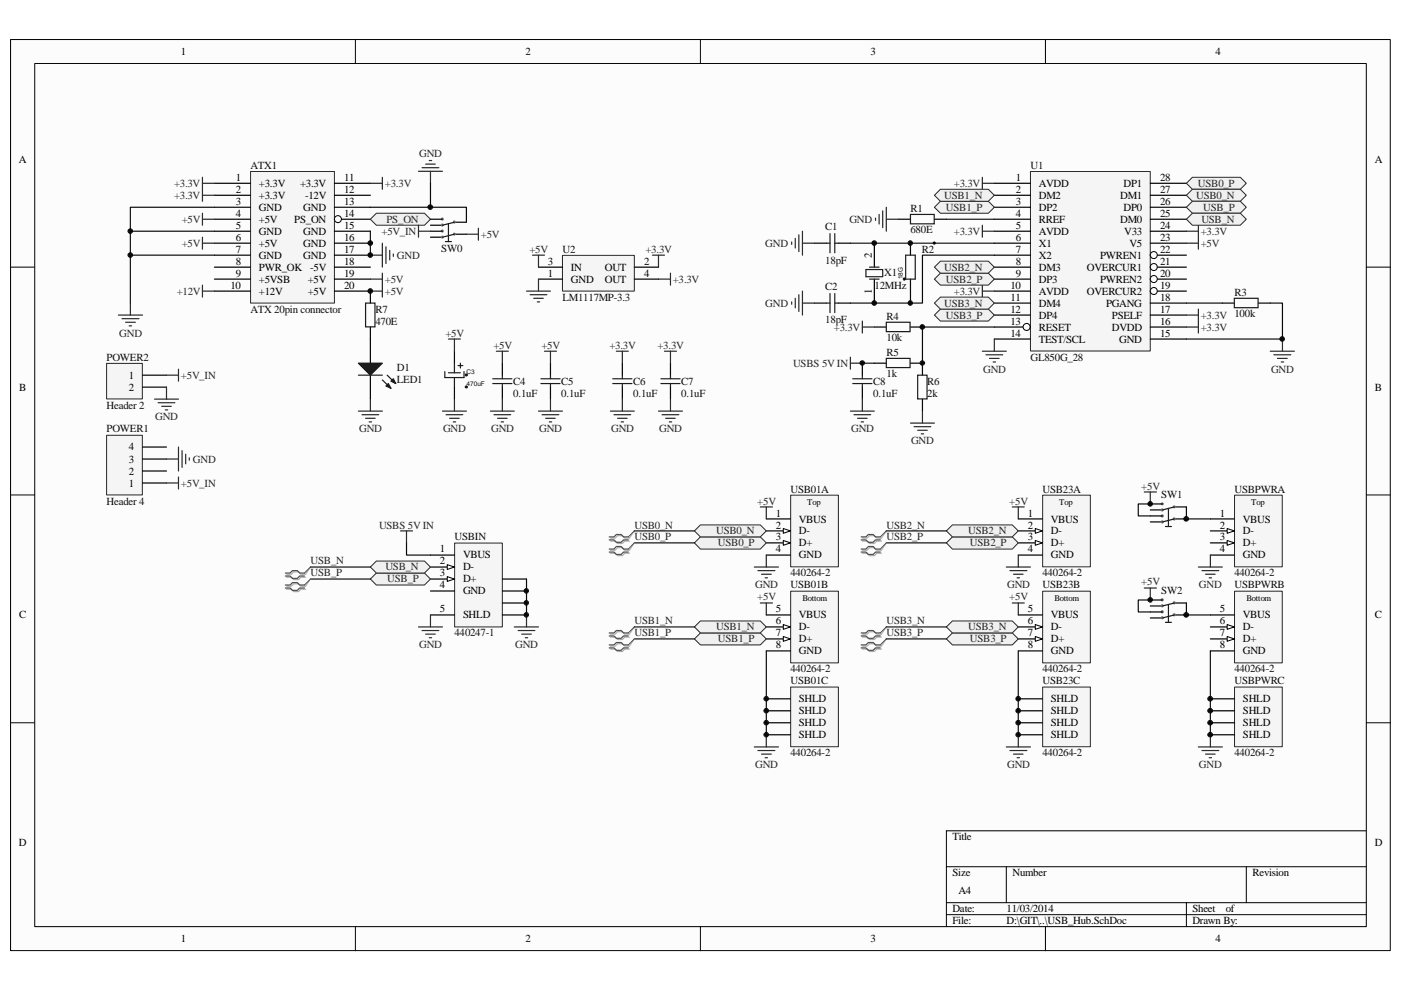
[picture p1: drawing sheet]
<svg xmlns="http://www.w3.org/2000/svg" width="297mm" height="210mm" viewBox="0 0 297 210" stroke-linecap="round" stroke-linejoin="round" font-family="sans-serif">
<path d="M2.3 8.4h292.5v193.1h-292.5z" fill="#fcfcfc"/>
<path d="M2.2 8.4h292.6v193.1h-292.6z" fill="none" stroke="#000" stroke-width=".21"/>
<path d="M7.4 13.5h282.3v183h-282.3z" fill="#fcfcfc"/>
<g fill="none" stroke="#000" stroke-width=".21">
<path d="M7.4 13.5h282.3v183h-282.3zM75.3 8.3v5.1M148.5 8.3v5.1M221.7 8.3v5.1M2.2 56.6h5.1M289.7 56.6h5.1M2.2 104.9h5.1M289.7 104.9h5.1M2.2 153.2h5.1M289.7 153.2h5.1M289.7 176.1h-89v20.4M75.3 196.5v5.1"/>
<path d="M148.5 196.5v5.1M200.7 183.8h89M200.7 191.4h89M200.7 193.9h89M213.4 183.8v7.6M221.7 196.5v5.1M251.5 191.4v5.1M264.2 183.8v7.6"/>
</g>
<path d="M218.5 36.4h25.4v38h-25.4z" fill="#f5f5f5"/>
<path d="M218.5 36.4h25.4v38h-25.4z" fill="none" stroke="#262626" stroke-width=".21"/>
<g fill="none" stroke="#000" stroke-width=".25">
<path d="M210.8 38.9h7.7M210.8 41.4h7.7M210.8 43.9h7.7M210.8 46.5h7.7M210.8 49h7.7M210.8 51.6h7.7M210.8 54.1h7.7M210.8 56.6h7.7M210.8 59.2h7.7M210.8 61.7h7.7M210.8 64.3h7.7M210.8 66.8h7.7"/>
<path d="M210.8 69.3h7.7"/>
</g>
<circle cx="217.7" cy="69.3" r=".74" fill="#fcfcfc"/>
<circle cx="217.7" cy="69.3" r=".74" fill="none" stroke="#000" stroke-width=".21"/>
<path d="M210.8 71.9h7.7M243.9 71.9h7.6M243.9 69.3h7.6M243.9 66.8h7.6M243.9 64.3h7.6M243.9 61.7h7.6" fill="none" stroke="#000" stroke-width=".25"/>
<circle cx="244.6" cy="61.7" r=".74" fill="#fcfcfc"/>
<circle cx="244.6" cy="61.7" r=".74" fill="none" stroke="#000" stroke-width=".21"/>
<path d="M243.9 59.2h7.6" fill="none" stroke="#000" stroke-width=".25"/>
<circle cx="244.6" cy="59.2" r=".74" fill="#fcfcfc"/>
<circle cx="244.6" cy="59.2" r=".74" fill="none" stroke="#000" stroke-width=".21"/>
<path d="M243.9 56.6h7.6" fill="none" stroke="#000" stroke-width=".25"/>
<circle cx="244.6" cy="56.6" r=".74" fill="#fcfcfc"/>
<circle cx="244.6" cy="56.6" r=".74" fill="none" stroke="#000" stroke-width=".21"/>
<path d="M243.9 54.1h7.6" fill="none" stroke="#000" stroke-width=".25"/>
<circle cx="244.6" cy="54.1" r=".74" fill="#fcfcfc"/>
<circle cx="244.6" cy="54.1" r=".74" fill="none" stroke="#000" stroke-width=".21"/>
<path d="M243.9 38.9h7.6M190.5 46.5h2.5M198.1 46.5h2.6M243.9 51.6h7.6M243.9 49h7.6M243.9 46.5h7.6M243.9 43.9h7.6M243.9 41.4h7.6M185.4 69.3h2.5M193 69.3h2.6M259.2 64.3h2.5M266.8 64.3h2.5" fill="none" stroke="#000" stroke-width=".25"/>
<g fill="none" stroke="#262626" stroke-width=".25">
<path d="M208.3 37.6v2.5M208.3 38.9h2.5M185.6 46.2v.5M186.4 45.5v2M187.2 44.7v3.6M187.9 43.9v5.1M187.9 46.5h2.6M208.3 47.8v2.5M208.3 49h2.5M251.5 51.6h2.6M254.1 50.3v2.5M182.8 69.3h2.6"/>
<path d="M182.8 68.1v2.5M208.3 74.5h5.1M208.3 60.5v2.5M208.3 61.7h2.5M209 75.2h3.6M209.8 76h2M210.6 76.8h.5M210.8 71.9v2.6M251.5 69.3h2.6M251.5 66.8h2.6M254.1 65.5v5.1M269.3 74.5h5.1"/>
<path d="M270.1 75.2h3.6M270.8 76h2.1M271.6 76.8h.6M271.9 71.9v2.6"/>
</g>
<path d="M193 45.5h5.1v2h-5.1zM187.9 68.3h5.1v2h-5.1zM261.7 63.2h5v2h-5z" fill="none" stroke="#1c1c1c" stroke-width=".25"/>
<path d="M200.7 46.5h10.1M251.5 64.3h7.7M269.3 64.3h2.6v7.6h-20.4" fill="none" stroke="#0e0e0e" stroke-width=".25"/>
<path d="M96.4 115.2h10.1v17.7h-10.1z" fill="#f5f5f5"/>
<path d="M96.4 115.1h10.1v17.8h-10.1z" fill="none" stroke="#262626" stroke-width=".21"/>
<path d="M91.3 117.7h5M91.3 120.2h5" fill="none" stroke="#000" stroke-width=".25"/>
<path d="M94.8 119.7l1.5 .5-1.5 .5z" fill="#fcfcfc"/>
<path d="M94.8 119.7l1.5 .5-1.5 .5z" fill="none" stroke="#000" stroke-width=".21"/>
<path d="M91.3 122.8h5" fill="none" stroke="#000" stroke-width=".25"/>
<path d="M94.8 122.3l1.5 .5-1.5 .5z" fill="#fcfcfc"/>
<path d="M94.8 122.3l1.5 .5-1.5 .5z" fill="none" stroke="#000" stroke-width=".21"/>
<path d="M91.3 125.3h5M91.3 130.4h5M106.5 125.3h5.1M106.5 130.4h5.1M106.5 127.8h5.1M106.5 122.8h5.1" fill="none" stroke="#000" stroke-width=".25"/>
<path d="M78.5 122.8l1.3-1.3h10.2l1.3 1.3-1.3 1.2h-10.2z" fill-rule="evenodd" fill="#f0f0f0"/>
<path d="M78.5 122.8l1.3-1.3h10.2l1.3 1.3-1.3 1.2h-10.2z" fill="none" stroke="#262626" stroke-width=".21"/>
<path d="M78.5 120.2l1.3-1.2h10.2l1.3 1.2-1.3 1.3h-10.2z" fill-rule="evenodd" fill="#f0f0f0"/>
<path d="M78.5 120.2l1.3-1.2h10.2l1.3 1.2-1.3 1.3h-10.2z" fill="none" stroke="#262626" stroke-width=".21"/>
<path d="M84.9 112.6h2.6M86.2 112.6v2.5" fill="none" stroke="#262626" stroke-width=".25"/>
<path d="M221.1 105h10.1v15.2h-10.1z" fill="#f5f5f5"/>
<path d="M221.1 105h10.1v15.2h-10.1z" fill="none" stroke="#262626" stroke-width=".21"/>
<path d="M215.9 110h5.1M215.9 112.6h5.1" fill="none" stroke="#000" stroke-width=".25"/>
<path d="M219.5 112.1l1.5 .5-1.5 .5z" fill="#fcfcfc"/>
<path d="M219.5 112.1l1.5 .5-1.5 .5z" fill="none" stroke="#000" stroke-width=".21"/>
<path d="M215.9 115.1h5.1" fill="none" stroke="#000" stroke-width=".25"/>
<path d="M219.5 114.6l1.5 .5-1.5 .5z" fill="#fcfcfc"/>
<path d="M219.5 114.6l1.5 .5-1.5 .5z" fill="none" stroke="#000" stroke-width=".21"/>
<path d="M215.9 117.7h5.1" fill="none" stroke="#000" stroke-width=".25"/>
<path d="M221.1 125.4h10.1v15.1h-10.1z" fill="#f5f5f5"/>
<path d="M221.1 125.3h10.1v15.2h-10.1z" fill="none" stroke="#262626" stroke-width=".21"/>
<path d="M215.9 130.4h5.1M215.9 132.9h5.1" fill="none" stroke="#000" stroke-width=".25"/>
<path d="M219.5 132.4l1.5 .5-1.5 .5z" fill="#fcfcfc"/>
<path d="M219.5 132.4l1.5 .5-1.5 .5z" fill="none" stroke="#000" stroke-width=".21"/>
<path d="M215.9 135.5h5.1" fill="none" stroke="#000" stroke-width=".25"/>
<path d="M219.5 135l1.5 .5-1.5 .5z" fill="#fcfcfc"/>
<path d="M219.5 135l1.5 .5-1.5 .5z" fill="none" stroke="#000" stroke-width=".21"/>
<path d="M215.9 138h5.1" fill="none" stroke="#000" stroke-width=".25"/>
<path d="M221.1 145.7h10.1v12.6h-10.1z" fill="#f5f5f5"/>
<path d="M221.1 145.7h10.1v12.6h-10.1z" fill="none" stroke="#262626" stroke-width=".21"/>
<path d="M215.9 148.2h5.1M215.9 150.7h5.1M215.9 153.2h5.1M215.9 155.8h5.1" fill="none" stroke="#000" stroke-width=".25"/>
<g fill="none" stroke="#262626" stroke-width=".25">
<path d="M214.6 107.5h2.6M215.9 107.5v2.5M215.9 117.7v2.5M88.7 132.9h5.1M89.5 133.7h3.5M90.3 134.5h2M91 135.2h.5M91.3 130.4v2.5M109 132.9h5.2M109.9 133.7h3.5M110.6 134.5h2M111.4 135.2h.5"/>
<path d="M111.6 130.4v2.5M213.4 120.2h5.1M214.1 121h3.6M214.6 127.8h2.6M214.9 121.8h2M215.6 122.5h.6M215.9 127.8v2.6M213.4 158.4h5.1M214.1 159.1h3.6M214.9 159.9h2M215.9 155.8v2.6M215.6 160.7h.6"/>
</g>
<path d="M111.6 122.8v7.6M215.9 138v17.8" fill="none" stroke="#0e0e0e" stroke-width=".25"/>
<path d="M200.7 115.1l1.2-1.3h12.7l1.3 1.3-1.3 1.3h-12.7z" fill-rule="evenodd" fill="#f0f0f0"/>
<path d="M200.7 115.1l1.2-1.3h12.7l1.3 1.3-1.3 1.3h-12.7z" fill="none" stroke="#262626" stroke-width=".21"/>
<path d="M200.7 112.6l1.2-1.3h12.7l1.3 1.3-1.3 1.2h-12.7z" fill-rule="evenodd" fill="#f0f0f0"/>
<path d="M200.7 112.6l1.2-1.3h12.7l1.3 1.3-1.3 1.2h-12.7z" fill="none" stroke="#262626" stroke-width=".21"/>
<path d="M200.7 135.5l1.2-1.3h12.7l1.3 1.3-1.3 1.2h-12.7z" fill-rule="evenodd" fill="#f0f0f0"/>
<path d="M200.7 135.5l1.2-1.3h12.7l1.3 1.3-1.3 1.2h-12.7z" fill="none" stroke="#262626" stroke-width=".21"/>
<path d="M200.7 132.9l1.2-1.2h12.7l1.3 1.2-1.3 1.3h-12.7z" fill-rule="evenodd" fill="#f0f0f0"/>
<path d="M200.7 132.9l1.2-1.2h12.7l1.3 1.2-1.3 1.3h-12.7z" fill="none" stroke="#262626" stroke-width=".21"/>
<path d="M167.8 51.3v.5M168.6 50.5v2.1M169.4 49.8v3.5M170.1 49v5.1M170.1 51.6h2.6M251.5 49h2.6M254.1 47.8v2.5M167.8 64v.5M168.6 63.2v2.1M169.4 62.5v3.5M170.1 61.7v5.1M170.1 64.3h2.6" fill="none" stroke="#262626" stroke-width=".25"/>
<path d="M172.7 51.6h2.5M177.8 51.6h2.5M185.4 51.6v5M185.4 59.2v5.1M193 51.6v2.5M193 59.2v2.5M172.7 64.3h2.5M177.8 64.3h2.5" fill="none" stroke="#000" stroke-width=".25"/>
<path d="M175.2 51.6h.8M176 49.5v4.1M177 49.5v4.1M177 51.6h.8M183.6 57.1h3.6v1.6h-3.6zM184.4 56.6h2M184.4 59.2h2M192 54.1h2.1v5.1h-2.1zM175.2 64.3h.8M176 62.2v4.1M177 62.2v4.1M177 64.3h.8" fill="none" stroke="#1c1c1c" stroke-width=".25"/>
<path d="M180.3 51.6h30.5M210.8 54.1h-15.2v10.2h-15.3" fill="none" stroke="#0e0e0e" stroke-width=".25"/>
<path d="M191.6 59h.3v.3h-.3z" fill-rule="evenodd" fill="#0e0e0e"/>
<path d="M191.6 59h.3v.3h-.3z" fill="none" stroke="#0e0e0e" stroke-width=".21"/>
<path d="M197.9 51.4h.3v.3h-.3z" fill-rule="evenodd" fill="#0e0e0e"/>
<path d="M197.9 51.4h.3v.3h-.3z" fill="none" stroke="#0e0e0e" stroke-width=".21"/>
<path d="M193 61.7v2.6M86.2 115.1v2.6h5.1" fill="none" stroke="#0e0e0e" stroke-width=".25"/>
<path d="M167.7 105h10.1v15.2h-10.1z" fill="#f5f5f5"/>
<path d="M167.6 105h10.2v15.2h-10.2z" fill="none" stroke="#262626" stroke-width=".21"/>
<path d="M162.5 110h5.1M162.5 112.6h5.1" fill="none" stroke="#000" stroke-width=".25"/>
<path d="M166.1 112.1l1.5 .5-1.5 .5z" fill="#fcfcfc"/>
<path d="M166.1 112.1l1.5 .5-1.5 .5z" fill="none" stroke="#000" stroke-width=".21"/>
<path d="M162.5 115.1h5.1" fill="none" stroke="#000" stroke-width=".25"/>
<path d="M166.1 114.6l1.5 .5-1.5 .5z" fill="#fcfcfc"/>
<path d="M166.1 114.6l1.5 .5-1.5 .5z" fill="none" stroke="#000" stroke-width=".21"/>
<path d="M162.5 117.7h5.1" fill="none" stroke="#000" stroke-width=".25"/>
<path d="M167.7 125.4h10.1v15.1h-10.1z" fill="#f5f5f5"/>
<path d="M167.6 125.3h10.2v15.2h-10.2z" fill="none" stroke="#262626" stroke-width=".21"/>
<path d="M162.5 130.4h5.1M162.5 132.9h5.1" fill="none" stroke="#000" stroke-width=".25"/>
<path d="M166.1 132.4l1.5 .5-1.5 .5z" fill="#fcfcfc"/>
<path d="M166.1 132.4l1.5 .5-1.5 .5z" fill="none" stroke="#000" stroke-width=".21"/>
<path d="M162.5 135.5h5.1" fill="none" stroke="#000" stroke-width=".25"/>
<path d="M166.1 135l1.5 .5-1.5 .5z" fill="#fcfcfc"/>
<path d="M166.1 135l1.5 .5-1.5 .5z" fill="none" stroke="#000" stroke-width=".21"/>
<path d="M162.5 138h5.1" fill="none" stroke="#000" stroke-width=".25"/>
<path d="M167.7 145.7h10.1v12.6h-10.1z" fill="#f5f5f5"/>
<path d="M167.6 145.7h10.2v12.6h-10.2z" fill="none" stroke="#262626" stroke-width=".21"/>
<path d="M162.5 148.2h5.1M162.5 150.7h5.1M162.5 153.2h5.1M162.5 155.8h5.1" fill="none" stroke="#000" stroke-width=".25"/>
<g fill="none" stroke="#262626" stroke-width=".25">
<path d="M161.2 107.5h2.6M162.5 107.5v2.5M162.5 117.7v2.5M159.9 120.2h5.2M160.7 121h3.6M161.2 127.8h2.6M161.5 121.8h2M162.2 122.5h.5M162.5 127.8v2.6M159.9 158.4h5.2M160.7 159.1h3.6M161.5 159.9h2"/>
<path d="M162.5 155.8v2.6M162.2 160.7h.5"/>
</g>
<path d="M162.5 138v17.8" fill="none" stroke="#0e0e0e" stroke-width=".25"/>
<path d="M147.2 115.1l1.3-1.3h12.7l1.3 1.3-1.3 1.3h-12.7z" fill-rule="evenodd" fill="#f0f0f0"/>
<path d="M147.2 115.1l1.3-1.3h12.7l1.3 1.3-1.3 1.3h-12.7z" fill="none" stroke="#262626" stroke-width=".21"/>
<path d="M147.2 112.6l1.3-1.3h12.7l1.3 1.3-1.3 1.2h-12.7z" fill-rule="evenodd" fill="#f0f0f0"/>
<path d="M147.2 112.6l1.3-1.3h12.7l1.3 1.3-1.3 1.2h-12.7z" fill="none" stroke="#262626" stroke-width=".21"/>
<path d="M147.2 135.5l1.3-1.3h12.7l1.3 1.3-1.3 1.2h-12.7z" fill-rule="evenodd" fill="#f0f0f0"/>
<path d="M147.2 135.5l1.3-1.3h12.7l1.3 1.3-1.3 1.2h-12.7z" fill="none" stroke="#262626" stroke-width=".21"/>
<path d="M147.2 132.9l1.3-1.2h12.7l1.3 1.2-1.3 1.3h-12.7z" fill-rule="evenodd" fill="#f0f0f0"/>
<path d="M147.2 132.9l1.3-1.2h12.7l1.3 1.2-1.3 1.3h-12.7z" fill="none" stroke="#262626" stroke-width=".21"/>
<path d="M251.5 38.9l1.3-1.3h10.2l1.2 1.3-1.2 1.2h-10.2z" fill-rule="evenodd" fill="#f0f0f0"/>
<path d="M251.5 38.9l1.3-1.3h10.2l1.2 1.3-1.2 1.2h-10.2z" fill="none" stroke="#262626" stroke-width=".21"/>
<path d="M251.5 41.4l1.3-1.3h10.2l1.2 1.3-1.2 1.3h-10.2z" fill-rule="evenodd" fill="#f0f0f0"/>
<path d="M251.5 41.4l1.3-1.3h10.2l1.2 1.3-1.2 1.3h-10.2z" fill="none" stroke="#262626" stroke-width=".21"/>
<path d="M198.1 43.9l1.3-1.2h10.1l1.3 1.2-1.3 1.3h-10.1z" fill-rule="evenodd" fill="#f0f0f0"/>
<path d="M198.1 43.9l1.3-1.2h10.1l1.3 1.2-1.3 1.3h-10.1z" fill="none" stroke="#262626" stroke-width=".21"/>
<path d="M198.1 41.4l1.3-1.3h10.1l1.3 1.3-1.3 1.3h-10.1z" fill-rule="evenodd" fill="#f0f0f0"/>
<path d="M198.1 41.4l1.3-1.3h10.1l1.3 1.3-1.3 1.3h-10.1z" fill="none" stroke="#262626" stroke-width=".21"/>
<path d="M198.1 59.2l1.3-1.3h10.1l1.3 1.3-1.3 1.3h-10.1z" fill-rule="evenodd" fill="#f0f0f0"/>
<path d="M198.1 59.2l1.3-1.3h10.1l1.3 1.3-1.3 1.3h-10.1z" fill="none" stroke="#262626" stroke-width=".21"/>
<path d="M198.1 56.6l1.3-1.2h10.1l1.3 1.2-1.3 1.3h-10.1z" fill-rule="evenodd" fill="#f0f0f0"/>
<path d="M198.1 56.6l1.3-1.2h10.1l1.3 1.2-1.3 1.3h-10.1z" fill="none" stroke="#262626" stroke-width=".21"/>
<path d="M198.1 66.8l1.3-1.3h10.1l1.3 1.3-1.3 1.3h-10.1z" fill-rule="evenodd" fill="#f0f0f0"/>
<path d="M198.1 66.8l1.3-1.3h10.1l1.3 1.3-1.3 1.3h-10.1z" fill="none" stroke="#262626" stroke-width=".21"/>
<path d="M198.1 64.3l1.3-1.3h10.1l1.3 1.3-1.3 1.2h-10.1z" fill-rule="evenodd" fill="#f0f0f0"/>
<path d="M198.1 64.3l1.3-1.3h10.1l1.3 1.3-1.3 1.2h-10.1z" fill="none" stroke="#262626" stroke-width=".21"/>
<path d="M251.5 43.9l1.3-1.2h10.2l1.2 1.2-1.2 1.3h-10.2z" fill-rule="evenodd" fill="#f0f0f0"/>
<path d="M251.5 43.9l1.3-1.2h10.2l1.2 1.2-1.2 1.3h-10.2z" fill="none" stroke="#262626" stroke-width=".21"/>
<path d="M251.5 46.5l1.3-1.3h10.2l1.2 1.3-1.2 1.3h-10.2z" fill-rule="evenodd" fill="#f0f0f0"/>
<path d="M251.5 46.5l1.3-1.3h10.2l1.2 1.3-1.2 1.3h-10.2z" fill="none" stroke="#262626" stroke-width=".21"/>
<path d="M261.8 105h10.1v15.2h-10.1z" fill="#f5f5f5"/>
<path d="M261.7 105h10.2v15.2h-10.2z" fill="none" stroke="#262626" stroke-width=".21"/>
<path d="M256.6 110h5.1M256.6 112.6h5.1" fill="none" stroke="#000" stroke-width=".25"/>
<path d="M260.2 112.1l1.5 .5-1.5 .5z" fill="#fcfcfc"/>
<path d="M260.2 112.1l1.5 .5-1.5 .5z" fill="none" stroke="#000" stroke-width=".21"/>
<path d="M256.6 115.1h5.1" fill="none" stroke="#000" stroke-width=".25"/>
<path d="M260.2 114.6l1.5 .5-1.5 .5z" fill="#fcfcfc"/>
<path d="M260.2 114.6l1.5 .5-1.5 .5z" fill="none" stroke="#000" stroke-width=".21"/>
<path d="M256.6 117.7h5.1" fill="none" stroke="#000" stroke-width=".25"/>
<path d="M261.8 125.4h10.1v15.1h-10.1z" fill="#f5f5f5"/>
<path d="M261.7 125.3h10.2v15.2h-10.2z" fill="none" stroke="#262626" stroke-width=".21"/>
<path d="M256.6 130.4h5.1M256.6 132.9h5.1" fill="none" stroke="#000" stroke-width=".25"/>
<path d="M260.2 132.4l1.5 .5-1.5 .5z" fill="#fcfcfc"/>
<path d="M260.2 132.4l1.5 .5-1.5 .5z" fill="none" stroke="#000" stroke-width=".21"/>
<path d="M256.6 135.5h5.1" fill="none" stroke="#000" stroke-width=".25"/>
<path d="M260.2 135l1.5 .5-1.5 .5z" fill="#fcfcfc"/>
<path d="M260.2 135l1.5 .5-1.5 .5z" fill="none" stroke="#000" stroke-width=".21"/>
<path d="M256.6 138h5.1" fill="none" stroke="#000" stroke-width=".25"/>
<path d="M261.8 145.7h10.1v12.6h-10.1z" fill="#f5f5f5"/>
<path d="M261.7 145.7h10.2v12.6h-10.2z" fill="none" stroke="#262626" stroke-width=".21"/>
<path d="M243.9 110.7h2.6M249 110h2.5M256.6 148.2h5.1M256.6 150.7h5.1M256.6 153.2h5.1M256.6 155.8h5.1" fill="none" stroke="#000" stroke-width=".25"/>
<g fill="none" stroke="#262626" stroke-width=".25">
<path d="M242.6 104.3h2.6M243.9 104.3v2.5M256.6 117.7v2.5M242.6 124.7h2.6M243.9 124.7v2.5M254.1 120.2h5.1M254.8 121h3.6M255.6 121.8h2M256.4 122.5h.5M254.1 158.4h5.1M254.8 159.1h3.6M255.6 159.9h2"/>
<path d="M256.6 155.8v2.6M256.4 160.7h.5"/>
</g>
<path d="M256.6 138v17.8" fill="none" stroke="#0e0e0e" stroke-width=".25"/>
<path d="M246.3 110.5h.3v.3h-.3z" fill-rule="evenodd" fill="#fcfcfc"/>
<path d="M246.3 110.5h.3v.3h-.3z" fill="none" stroke="#717171" stroke-width=".25"/>
<path d="M248.8 109.9h.3v.3h-.3z" fill-rule="evenodd" fill="#fcfcfc"/>
<path d="M248.8 109.9h.3v.3h-.3z" fill="none" stroke="#717171" stroke-width=".25"/>
<path d="M249 110l-2.5 .7" fill="none" stroke="#151515" stroke-width=".25"/>
<path d="M246.3 109.2h.3v.3h-.3z" fill-rule="evenodd" fill="#fcfcfc"/>
<path d="M246.3 109.2h.3v.3h-.3z" fill="none" stroke="#717171" stroke-width=".25"/>
<path d="M243.9 109.4h2.6M243.9 108.1h2.6M249 107.5h2.5" fill="none" stroke="#000" stroke-width=".25"/>
<path d="M246.3 108h.3v.3h-.3z" fill-rule="evenodd" fill="#fcfcfc"/>
<path d="M246.3 108h.3v.3h-.3z" fill="none" stroke="#717171" stroke-width=".25"/>
<path d="M248.8 107.3h.3v.3h-.3z" fill-rule="evenodd" fill="#fcfcfc"/>
<path d="M248.8 107.3h.3v.3h-.3z" fill="none" stroke="#717171" stroke-width=".25"/>
<path d="M249 107.5l-2.5 .6" fill="none" stroke="#151515" stroke-width=".25"/>
<path d="M246.3 106.7h.3v.3h-.3z" fill-rule="evenodd" fill="#fcfcfc"/>
<path d="M246.3 106.7h.3v.3h-.3z" fill="none" stroke="#717171" stroke-width=".25"/>
<path d="M243.9 106.8h2.6M243.9 131h2.6M249 130.4h2.5" fill="none" stroke="#000" stroke-width=".25"/>
<path d="M247.1 111.6h1.3M247.7 107.8v3.8" fill="none" stroke="#151515" stroke-width=".25"/>
<circle cx="246.4" cy="131" r=".21" fill="#fcfcfc"/>
<circle cx="246.4" cy="131" r=".21" fill="none" stroke="#717171" stroke-width=".25"/>
<circle cx="249" cy="130.3" r=".21" fill="#fcfcfc"/>
<circle cx="249" cy="130.3" r=".21" fill="none" stroke="#717171" stroke-width=".25"/>
<path d="M249 130.4l-2.5 .6" fill="none" stroke="#151515" stroke-width=".25"/>
<circle cx="246.4" cy="129.7" r=".21" fill="#fcfcfc"/>
<circle cx="246.4" cy="129.7" r=".21" fill="none" stroke="#717171" stroke-width=".25"/>
<path d="M243.9 129.8h2.6M243.9 128.5h2.6M249 127.8h2.5" fill="none" stroke="#000" stroke-width=".25"/>
<circle cx="246.4" cy="128.4" r=".21" fill="#fcfcfc"/>
<circle cx="246.4" cy="128.4" r=".21" fill="none" stroke="#717171" stroke-width=".25"/>
<circle cx="249" cy="127.8" r=".21" fill="#fcfcfc"/>
<circle cx="249" cy="127.8" r=".21" fill="none" stroke="#717171" stroke-width=".25"/>
<path d="M249 127.8l-2.5 .7" fill="none" stroke="#151515" stroke-width=".25"/>
<circle cx="246.4" cy="127.2" r=".21" fill="#fcfcfc"/>
<circle cx="246.4" cy="127.2" r=".21" fill="none" stroke="#717171" stroke-width=".25"/>
<path d="M243.9 127.2h2.6" fill="none" stroke="#000" stroke-width=".25"/>
<path d="M247.1 132h1.3M247.7 128.1v3.9" fill="none" stroke="#151515" stroke-width=".25"/>
<g fill="none" stroke="#0e0e0e" stroke-width=".25">
<path d="M134.5 112.6h12.7M134.5 115.1h12.7M187.9 112.6h12.8M187.9 115.1h12.8M243.9 106.8h-2.6v2.6h2.6M251.5 107.5v2.5h5.1M65.8 120.2h12.7M65.8 122.8h12.7M134.5 132.9h12.7M134.5 135.5h12.7M187.9 132.9h12.8M187.9 135.5h12.8"/>
<path d="M243.9 127.2h-2.6v2.6h2.6M251.5 127.8v2.6h5.1"/>
</g>
<g fill="none" stroke="#aeaeae" stroke-width=".25">
<path d="M129.4 114.7h1l.5 .5h1l.6-.5h1M129.4 114.1h1l.5-.5h1l.6 .5h1M129.4 117.3h1l.5 .5h1l.6-.5h1M129.4 116.7h1l.5-.6h1l.6 .6h1M182.8 114.7h1.1l.5 .5h1l.5-.5h1M182.8 114.1h1.1l.5-.5h1l.5 .5h1M182.8 117.3h1.1l.5 .5h1l.5-.5h1M182.8 116.7h1.1l.5-.6h1l.5 .6h1M60.7 122.4h1.1l.5 .5h1l.5-.5h1M60.7 121.8h1.1l.5-.6h1l.5 .6h1M60.7 124.9h1.1l.5 .5h1l.5-.5h1M60.7 124.3h1.1l.5-.5h1l.5 .5h1"/>
<path d="M129.4 135.1h1l.5 .5h1l.6-.5h1M129.4 134.5h1l.5-.6h1l.6 .6h1M129.4 137.6h1l.5 .5h1l.6-.5h1M129.4 137h1l.5-.5h1l.6 .5h1M182.8 135.1h1.1l.5 .5h1l.5-.5h1M182.8 134.5h1.1l.5-.6h1l.5 .6h1M182.8 137.6h1.1l.5 .5h1l.5-.5h1M182.8 137h1.1l.5-.5h1l.5 .5h1"/>
</g>
<path d="M134.5 112.6l-1 1.5M134.5 115.1l-1 1.6M187.9 112.6l-1 1.5M187.9 115.1l-1 1.6M65.8 120.2l-1 1.6M65.8 122.8l-1 1.5M134.5 132.9l-1 1.6M134.5 135.5l-1 1.5M187.9 132.9l-1 1.6M187.9 135.5l-1 1.5" fill="none" stroke="#aeaeae" stroke-width=".21"/>
<g fill="none" stroke="#4c4c4c" stroke-width=".25">
<path d="M129.2 114.5h1l.5 .5h1l.5-.5h1M129.2 113.8h1l.5-.5h1l.5 .5h1M129.2 117.1h1l.5 .5h1l.5-.5h1M129.2 116.4h1l.5-.5h1l.5 .5h1M182.6 114.5h1l.5 .5h1l.5-.5h1M182.6 113.8h1l.5-.5h1l.5 .5h1M182.6 117.1h1l.5 .5h1l.5-.5h1M182.6 116.4h1l.5-.5h1l.5 .5h1M60.5 122.1h1l.5 .5h1l.5-.5h1.1M60.5 121.5h1l.5-.5h1l.5 .5h1.1M60.5 124.7h1l.5 .5h1l.5-.5h1.1M60.5 124h1l.5-.5h1l.5 .5h1.1"/>
<path d="M129.2 134.8h1l.5 .5h1l.5-.5h1M129.2 134.2h1l.5-.5h1l.5 .5h1M129.2 137.4h1l.5 .5h1l.5-.5h1M129.2 136.7h1l.5-.5h1l.5 .5h1M182.6 134.8h1l.5 .5h1l.5-.5h1M182.6 134.2h1l.5-.5h1l.5 .5h1M182.6 137.4h1l.5 .5h1l.5-.5h1M182.6 136.7h1l.5-.5h1l.5 .5h1"/>
</g>
<path d="M134.5 112.6l-1.3 1.2M134.5 115.1l-1.3 1.3M187.9 112.6l-1.3 1.2M187.9 115.1l-1.3 1.3M65.8 120.2l-1.2 1.3M65.8 122.8l-1.2 1.2M134.5 132.9l-1.3 1.3M134.5 135.5l-1.3 1.2M187.9 132.9l-1.3 1.3M187.9 135.5l-1.3 1.2" fill="none" stroke="#4c4c4c" stroke-width=".21"/>
<path d="M53.2 36.4h17.7v27.9h-17.7z" fill="#f5f5f5"/>
<path d="M53.1 36.4h17.8v27.9h-17.8z" fill="none" stroke="#262626" stroke-width=".21"/>
<g fill="none" stroke="#000" stroke-width=".25">
<path d="M45.5 38.9h7.6M70.9 38.9h7.6M45.5 41.4h7.6M45.5 43.9h7.6M45.5 46.5h7.6M45.5 49h7.6M45.5 51.6h7.6M45.5 54.1h7.6M45.5 56.6h7.6M45.5 59.2h7.6M70.9 41.4h7.6M70.9 43.9h7.6"/>
<path d="M70.9 46.5h7.6M45.5 61.7h7.6"/>
</g>
<circle cx="71.6" cy="46.5" r=".74" fill="#fcfcfc"/>
<circle cx="71.6" cy="46.5" r=".74" fill="none" stroke="#000" stroke-width=".21"/>
<path d="M70.9 49h7.6M70.9 51.6h7.6M70.9 54.1h7.6M70.9 56.6h7.6M70.9 59.2h7.6M70.9 61.7h7.6" fill="none" stroke="#000" stroke-width=".25"/>
<g fill="none" stroke="#262626" stroke-width=".25">
<path d="M42.9 37.6v5.1M42.9 38.9h2.6M78.5 38.9h2.6M81.1 37.6v2.5M88.7 36.3h5.1M89.5 35.6h3.5M90.3 34.8h2M91 34h.5M91.3 36.3v2.6M42.9 45.2v2.6M42.9 50.3v2.5M42.9 46.5h2.6"/>
<path d="M42.9 51.6h2.6M42.9 41.4h2.6M78.5 59.2h2.6M81.1 57.9v5.1M25.1 66.8h5.1M25.9 67.6h3.6M26.6 68.3h2.1M27.4 69.1h.5M27.6 64.3v2.5M42.9 61.7h2.6M42.9 60.5v2.5M78.5 61.7h2.6"/>
</g>
<path d="M45.5 54.1h-17.9v10.2M45.5 49h-17.9v5.1M45.5 43.9h-17.9v5.1M78.5 49v5.1" fill="none" stroke="#0e0e0e" stroke-width=".25"/>
<path d="M78.5 46.5l1.3-1.3h10.2l1.3 1.3-1.3 1.3h-10.2z" fill-rule="evenodd" fill="#f0f0f0"/>
<path d="M78.5 46.5l1.3-1.3h10.2l1.3 1.3-1.3 1.3h-10.2z" fill="none" stroke="#262626" stroke-width=".21"/>
<path d="M91.3 50.3h2.5M96.3 49.7h2.6" fill="none" stroke="#000" stroke-width=".25"/>
<path d="M93.6 50.1h.3v.3h-.3z" fill-rule="evenodd" fill="#fcfcfc"/>
<path d="M93.6 50.1h.3v.3h-.3z" fill="none" stroke="#717171" stroke-width=".25"/>
<path d="M96.2 49.5h.3v.3h-.3z" fill-rule="evenodd" fill="#fcfcfc"/>
<path d="M96.2 49.5h.3v.3h-.3z" fill="none" stroke="#717171" stroke-width=".25"/>
<path d="M96.3 49.7l-2.5 .6" fill="none" stroke="#151515" stroke-width=".25"/>
<path d="M93.6 48.8h.3v.3h-.3z" fill-rule="evenodd" fill="#fcfcfc"/>
<path d="M93.6 48.8h.3v.3h-.3z" fill="none" stroke="#717171" stroke-width=".25"/>
<path d="M91.3 49h2.5M91.3 47.8h2.5M96.3 47.1h2.6" fill="none" stroke="#000" stroke-width=".25"/>
<path d="M93.6 47.6h.3v.3h-.3z" fill-rule="evenodd" fill="#fcfcfc"/>
<path d="M93.6 47.6h.3v.3h-.3z" fill="none" stroke="#717171" stroke-width=".25"/>
<path d="M96.2 46.9h.3v.3h-.3z" fill-rule="evenodd" fill="#fcfcfc"/>
<path d="M96.2 46.9h.3v.3h-.3z" fill="none" stroke="#717171" stroke-width=".25"/>
<path d="M96.3 47.1l-2.5 .7" fill="none" stroke="#151515" stroke-width=".25"/>
<path d="M93.6 46.3h.3v.3h-.3z" fill-rule="evenodd" fill="#fcfcfc"/>
<path d="M93.6 46.3h.3v.3h-.3z" fill="none" stroke="#717171" stroke-width=".25"/>
<path d="M91.3 46.5h2.5M78.5 71.9v5.1M78.5 79.5v5.1" fill="none" stroke="#000" stroke-width=".25"/>
<path d="M94.4 51.2h1.3M95.1 47.4v3.8" fill="none" stroke="#151515" stroke-width=".25"/>
<path d="M78.5 54.1h2.6M81.1 51.6v5M81.8 52.3v3.6M82.6 53.1v2M83.4 53.8v.6M88.7 47.8v2.5M88.7 49h2.6M98.9 49.7h2.5M101.4 48.4v2.5" fill="none" stroke="#262626" stroke-width=".25"/>
<path d="M91.3 38.9v5h-12.8M91.3 43.9h7.6v3.2" fill="none" stroke="#0e0e0e" stroke-width=".25"/>
<path d="M76 77h5.1l-2.6 2.5z" fill="#1c1c1c"/>
<path d="M76 77h5.1l-2.6 2.5zM82.1 79.5l1.8 1.8M81.1 80.6l1.8 1.7" fill="none" stroke="#1c1c1c" stroke-width=".25"/>
<path d="M82.3 81.3l.6 1-1.1-.5z" fill="#1c1c1c"/>
<path d="M82.3 81.3l.6 1-1.1-.5z" fill="none" stroke="#1c1c1c" stroke-width=".25"/>
<path d="M82.9 80.8l.5-.5 .5 1z" fill="#1c1c1c"/>
<path d="M76 79.5h5.1M77.5 64.3h2v5h-2zM187.9 76h5.1v1.9h-5.1zM194.6 79.5h2v5.1h-2zM82.9 80.8l.5-.5 .5 1z" fill="none" stroke="#1c1c1c" stroke-width=".25"/>
<path d="M78.5 61.7v2.6M78.5 69.3v2.6M185.4 77h2.5M193 77h2.6v2.5M195.6 84.6v2.6" fill="none" stroke="#000" stroke-width=".25"/>
<path d="M180.3 75.7v2.6M180.3 77h2.5M76 87.2h5.1M76.7 87.9h3.6M77.5 88.7h2M78.3 89.5h.5M78.5 84.6v2.6M193 89.7h5.1M193.8 90.5h3.6M194.6 91.2h2M195.3 92h.5M195.6 87.2v2.5" fill="none" stroke="#262626" stroke-width=".25"/>
<path d="M210.8 69.3h-15.2v7.7" fill="none" stroke="#0e0e0e" stroke-width=".25"/>
<path d="M22.6 92.3h7.6v12.6h-7.6z" fill="#f5f5f5"/>
<path d="M22.6 92.3h7.6v12.6h-7.6z" fill="none" stroke="#262626" stroke-width=".21"/>
<path d="M30.2 99.9h5.1M30.2 97.3h5.1M30.2 94.8h5.1M30.2 102.4h5.1" fill="none" stroke="#000" stroke-width=".25"/>
<path d="M22.6 77.1h7.6v7.5h-7.6z" fill="#f5f5f5"/>
<path d="M22.6 77h7.6v7.6h-7.6z" fill="none" stroke="#262626" stroke-width=".21"/>
<path d="M30.2 79.5h5.1M96.3 74.5v2.5M30.2 82.1h5.1M96.3 82.1v2.5" fill="none" stroke="#000" stroke-width=".25"/>
<g fill="none" stroke="#262626" stroke-width=".25">
<path d="M35.3 79.5h2.5M37.8 78.3v2.5M32.8 84.6h5M33.5 85.4h3.6M34.3 86.1h2M35 86.9h.6M35.3 97.3h2.5M35.3 82.1v2.5M37.8 94.8v5.1M38.6 95.5v3.6M39.4 96.3v2M40.1 97.1v.5"/>
<path d="M35.3 102.4h2.5M37.8 101.1v2.6"/>
</g>
<path d="M94.3 78.8v1.3h4.1v-1.3M95.1 79h2.5M96.3 77v2M97.1 77.5h1M97.6 77v1M96.3 80.1v2" fill="none" stroke="#1c1c1c" stroke-width=".25"/>
<path d="M98.7 81.9h.3v.3h-.3z" fill-rule="evenodd" fill="#0e0e0e"/>
<path d="M98.7 81.9h.3v.3h-.3z" fill="none" stroke="#0e0e0e" stroke-width=".21"/>
<path d="M98.7 79.3h.3v.4h-.3z" fill-rule="evenodd" fill="#0e0e0e"/>
<path d="M98.7 79.3h.3v.4h-.3z" fill="none" stroke="#0e0e0e" stroke-width=".21"/>
<g fill="none" stroke="#262626" stroke-width=".25">
<path d="M138.3 54.1h2.6M139.6 54.1v2.5M139.6 59.2h2.6M142.2 57.9v2.6M95.1 71.9h2.5M96.3 71.9v2.6M105.2 74.5h2.6M106.5 74.5v2.5M115.4 74.5h2.6M116.7 74.5v2.5M130.7 74.5h2.5M131.9 74.5v2.5"/>
<path d="M140.9 74.5h2.5M142.2 74.5v2.5M93.8 87.2h5.1M94.6 87.9h3.5M95.3 88.7h2.1M96.1 89.5h.5M96.3 84.6v2.6M104 87.2h5M104.7 87.9h3.6M105.5 88.7h2M106.3 89.5h.5M106.5 84.6v2.6"/>
<path d="M114.2 87.2h5M114.9 87.9h3.6M115.7 88.7h2M116.5 89.5h.5M116.7 84.6v2.6M129.4 87.2h5.1M130.2 87.9h3.5M130.9 88.7h2.1M131.7 89.5h.5M131.9 84.6v2.6M139.6 87.2h5.1M140.4 87.9h3.5"/>
<path d="M141.1 88.7h2.1M141.9 89.5h.5M142.2 84.6v2.6M180.3 87.2h5.1M181.1 87.9h3.5M181.8 88.7h2.1M182.6 89.5h.5M182.8 84.6v2.6"/>
</g>
<path d="M106.5 77v2.5M116.7 77v2.5M131.9 77v2.5M142.2 77v2.5M182.8 77v2.5M106.5 82.1v2.5M116.7 82.1v2.5M131.9 82.1v2.5M142.2 82.1v2.5M182.8 82.1v2.5" fill="none" stroke="#000" stroke-width=".25"/>
<g fill="none" stroke="#1c1c1c" stroke-width=".25">
<path d="M106.5 79.5v.8M116.7 79.5v.8M131.9 79.5v.8M142.2 79.5v.8M182.8 79.5v.8M104.5 80.3h4M104.5 81.3h4M106.5 81.3v.8M114.7 80.3h4M114.7 81.3h4M116.7 81.3v.8M129.9 80.3h4.1"/>
<path d="M129.9 81.3h4.1M131.9 81.3v.8M140.1 80.3h4.1M140.1 81.3h4.1M142.2 81.3v.8M180.8 80.3h4.1M180.8 81.3h4.1M182.8 81.3v.8"/>
</g>
<path d="M182.8 77h2.6" fill="none" stroke="#0e0e0e" stroke-width=".25"/>
<path d="M119.3 54.2h15.2v7.5h-15.2z" fill="#f5f5f5"/>
<path d="M119.2 54.1h15.3v7.6h-15.3z" fill="none" stroke="#262626" stroke-width=".21"/>
<path d="M114.2 59.2h5M114.2 56.6h5M134.5 59.2h5.1M134.5 56.6h5.1" fill="none" stroke="#000" stroke-width=".25"/>
<path d="M112.9 54.1h2.5M114.2 54.1v2.5M114.2 59.2v2.5M111.6 61.7h5.1M112.4 62.5h3.5M113.2 63.2h2M113.9 64h.5" fill="none" stroke="#262626" stroke-width=".25"/>
<circle cx="27.6" cy="54.1" r=".48" fill="#0e0e0e"/>
<circle cx="27.6" cy="54.1" r=".48" fill="none" stroke="#0e0e0e" stroke-width=".21"/>
<circle cx="27.6" cy="49" r=".48" fill="#0e0e0e"/>
<circle cx="27.6" cy="49" r=".48" fill="none" stroke="#0e0e0e" stroke-width=".21"/>
<circle cx="78.5" cy="61.7" r=".49" fill="#0e0e0e"/>
<circle cx="78.5" cy="61.7" r=".49" fill="none" stroke="#0e0e0e" stroke-width=".21"/>
<circle cx="78.5" cy="54.1" r=".49" fill="#0e0e0e"/>
<circle cx="78.5" cy="54.1" r=".49" fill="none" stroke="#0e0e0e" stroke-width=".21"/>
<circle cx="78.5" cy="51.5" r=".49" fill="#0e0e0e"/>
<circle cx="78.5" cy="51.5" r=".49" fill="none" stroke="#0e0e0e" stroke-width=".21"/>
<circle cx="91.2" cy="43.9" r=".5" fill="#0e0e0e"/>
<circle cx="91.2" cy="43.9" r=".5" fill="none" stroke="#0e0e0e" stroke-width=".21"/>
<circle cx="111.6" cy="130.4" r=".48" fill="#0e0e0e"/>
<circle cx="111.6" cy="130.4" r=".48" fill="none" stroke="#0e0e0e" stroke-width=".21"/>
<circle cx="111.6" cy="127.8" r=".47" fill="#0e0e0e"/>
<circle cx="111.6" cy="127.8" r=".47" fill="none" stroke="#0e0e0e" stroke-width=".21"/>
<circle cx="111.6" cy="125.3" r=".47" fill="#0e0e0e"/>
<circle cx="111.6" cy="125.3" r=".47" fill="none" stroke="#0e0e0e" stroke-width=".21"/>
<circle cx="162.5" cy="155.8" r=".48" fill="#0e0e0e"/>
<circle cx="162.5" cy="155.8" r=".48" fill="none" stroke="#0e0e0e" stroke-width=".21"/>
<circle cx="162.5" cy="153.2" r=".48" fill="#0e0e0e"/>
<circle cx="162.5" cy="153.2" r=".48" fill="none" stroke="#0e0e0e" stroke-width=".21"/>
<circle cx="162.5" cy="150.7" r=".48" fill="#0e0e0e"/>
<circle cx="162.5" cy="150.7" r=".48" fill="none" stroke="#0e0e0e" stroke-width=".21"/>
<circle cx="162.5" cy="148.1" r=".48" fill="#0e0e0e"/>
<circle cx="162.5" cy="148.1" r=".48" fill="none" stroke="#0e0e0e" stroke-width=".21"/>
<circle cx="182.8" cy="77" r=".48" fill="#0e0e0e"/>
<circle cx="182.8" cy="77" r=".48" fill="none" stroke="#0e0e0e" stroke-width=".21"/>
<circle cx="185.4" cy="64.2" r=".49" fill="#0e0e0e"/>
<circle cx="185.4" cy="64.2" r=".49" fill="none" stroke="#0e0e0e" stroke-width=".21"/>
<circle cx="185.4" cy="51.5" r=".49" fill="#0e0e0e"/>
<circle cx="185.4" cy="51.5" r=".49" fill="none" stroke="#0e0e0e" stroke-width=".21"/>
<circle cx="193" cy="64.2" r=".48" fill="#0e0e0e"/>
<circle cx="193" cy="64.2" r=".48" fill="none" stroke="#0e0e0e" stroke-width=".21"/>
<circle cx="193" cy="51.5" r=".48" fill="#0e0e0e"/>
<circle cx="193" cy="51.5" r=".48" fill="none" stroke="#0e0e0e" stroke-width=".21"/>
<circle cx="195.6" cy="77" r=".48" fill="#0e0e0e"/>
<circle cx="195.6" cy="77" r=".48" fill="none" stroke="#0e0e0e" stroke-width=".21"/>
<circle cx="195.6" cy="69.3" r=".49" fill="#0e0e0e"/>
<circle cx="195.6" cy="69.3" r=".49" fill="none" stroke="#0e0e0e" stroke-width=".21"/>
<circle cx="215.9" cy="155.8" r=".48" fill="#0e0e0e"/>
<circle cx="215.9" cy="155.8" r=".48" fill="none" stroke="#0e0e0e" stroke-width=".21"/>
<circle cx="215.9" cy="153.2" r=".49" fill="#0e0e0e"/>
<circle cx="215.9" cy="153.2" r=".49" fill="none" stroke="#0e0e0e" stroke-width=".21"/>
<circle cx="215.9" cy="150.7" r=".49" fill="#0e0e0e"/>
<circle cx="215.9" cy="150.7" r=".49" fill="none" stroke="#0e0e0e" stroke-width=".21"/>
<circle cx="215.9" cy="148.1" r=".49" fill="#0e0e0e"/>
<circle cx="215.9" cy="148.1" r=".49" fill="none" stroke="#0e0e0e" stroke-width=".21"/>
<circle cx="243.9" cy="127.2" r=".48" fill="#0e0e0e"/>
<circle cx="243.9" cy="127.2" r=".48" fill="none" stroke="#0e0e0e" stroke-width=".21"/>
<circle cx="243.9" cy="106.8" r=".48" fill="#0e0e0e"/>
<circle cx="243.9" cy="106.8" r=".48" fill="none" stroke="#0e0e0e" stroke-width=".21"/>
<circle cx="251.5" cy="130.4" r=".5" fill="#0e0e0e"/>
<circle cx="251.5" cy="130.4" r=".5" fill="none" stroke="#0e0e0e" stroke-width=".21"/>
<circle cx="251.5" cy="110" r=".5" fill="#0e0e0e"/>
<circle cx="251.5" cy="110" r=".5" fill="none" stroke="#0e0e0e" stroke-width=".21"/>
<circle cx="256.6" cy="155.8" r=".49" fill="#0e0e0e"/>
<circle cx="256.6" cy="155.8" r=".49" fill="none" stroke="#0e0e0e" stroke-width=".21"/>
<circle cx="256.6" cy="153.2" r=".49" fill="#0e0e0e"/>
<circle cx="256.6" cy="153.2" r=".49" fill="none" stroke="#0e0e0e" stroke-width=".21"/>
<circle cx="256.6" cy="150.7" r=".49" fill="#0e0e0e"/>
<circle cx="256.6" cy="150.7" r=".49" fill="none" stroke="#0e0e0e" stroke-width=".21"/>
<circle cx="256.6" cy="148.1" r=".49" fill="#0e0e0e"/>
<circle cx="256.6" cy="148.1" r=".49" fill="none" stroke="#0e0e0e" stroke-width=".21"/>
<circle cx="271.8" cy="71.9" r=".48" fill="#0e0e0e"/>
<circle cx="271.8" cy="71.9" r=".48" fill="none" stroke="#0e0e0e" stroke-width=".21"/>
<g font-size="2.3">
<text x="38.3" y="11.6">1</text>
<text x="111.4" y="11.6">2</text>
<text x="184.6" y="11.6">3</text>
<text x="257.7" y="11.6">4</text>
<text x="4" y="34.5">A</text>
<text x="291.5" y="34.5">A</text>
<text x="50" y="38.3">1</text>
<text x="50" y="40.9">2</text>
<text x="54.9" y="39.6">+3.3V</text>
<text x="63.6" y="39.6">+3.3V</text>
<text x="73" y="38.3">11</text>
<text x="73" y="40.9">12</text>
<text x="215.3" y="38.3">1</text>
<text x="215.3" y="40.9">2</text>
<text x="220.3" y="39.6">AVDD</text>
<text x="238.2" y="39.6">DP1</text>
<text x="246" y="40.9">27</text>
<text x="246" y="38.3">28</text>
<text x="50" y="43.4">3</text>
<text x="50" y="45.9">4</text>
<text x="54.9" y="42.1">+3.3V</text>
<text x="54.9" y="44.7">GND</text>
<text x="54.9" y="47.2">+5V</text>
<text x="62.4" y="47.2">PS_ON</text>
<text x="64.3" y="44.7">GND</text>
<text x="64.7" y="42.1">-12V</text>
<text x="73" y="43.4">13</text>
<text x="73" y="45.9">14</text>
<text x="215.3" y="43.4">3</text>
<text x="215.3" y="45.9">4</text>
<text x="220.3" y="42.1">DM2</text>
<text x="220.3" y="44.7">DP2</text>
<text x="220.3" y="47.2">RREF</text>
<text x="237.5" y="47.2">DM0</text>
<text x="237.5" y="42.1">DM1</text>
<text x="238.2" y="44.7">DP0</text>
<text x="246" y="45.9">25</text>
<text x="246" y="43.4">26</text>
<text x="50" y="48.5">5</text>
<text x="50" y="51">6</text>
<text x="50" y="53.6">7</text>
<text x="54.9" y="49.7">GND</text>
<text x="54.9" y="52.3">+5V</text>
<text x="64.3" y="49.7">GND</text>
<text x="64.3" y="52.3">GND</text>
<text x="73" y="48.5">15</text>
<text x="73" y="51">16</text>
<text x="73" y="53.6">17</text>
<text x="215.3" y="48.5">5</text>
<text x="215.3" y="51">6</text>
<text x="215.3" y="53.6">7</text>
<text x="220.3" y="49.7">AVDD</text>
<text x="220.3" y="52.3">X1</text>
<text x="238.4" y="49.7">V33</text>
<text x="239.5" y="52.3">V5</text>
<text x="246" y="51">23</text>
<text x="246" y="48.5">24</text>
<text x="246" y="53.6">22</text>
<text x="50" y="56.1">8</text>
<text x="50" y="58.7">9</text>
<text x="54.9" y="54.8">GND</text>
<text x="54.9" y="57.4">PWR_OK</text>
<text x="54.9" y="59.9">+5VSB</text>
<text x="64.3" y="54.8">GND</text>
<text x="65.3" y="59.9">+5V</text>
<text x="65.8" y="57.4">-5V</text>
<text x="73" y="58.7">19</text>
<text x="73" y="56.1">18</text>
<text x="116.1" y="58.7">1</text>
<text x="116.1" y="56.1">3</text>
<text x="121" y="59.9">GND</text>
<text x="121" y="57.4">IN</text>
<text x="128.2" y="57.4">OUT</text>
<text x="128.2" y="59.9">OUT</text>
<text x="136.6" y="56.1">2</text>
<text x="136.6" y="58.7">4</text>
<text x="184.9" y="54.7" transform="rotate(-90 184.9 54.7)">2</text>
<text x="215.3" y="56.1">8</text>
<text x="215.3" y="58.7">9</text>
<text x="220.3" y="54.8">X2</text>
<text x="220.3" y="57.4">DM3</text>
<text x="220.3" y="59.9">DP3</text>
<text x="230.5" y="57.4">OVERCUR1</text>
<text x="233.3" y="59.9">PWREN2</text>
<text x="233.3" y="54.8">PWREN1</text>
<text x="246" y="58.7">20</text>
<text x="246" y="56.1">21</text>
<text x="48.9" y="61.2">10</text>
<text x="54.9" y="62.5">+12V</text>
<text x="65.3" y="62.5">+5V</text>
<text x="73" y="61.2">20</text>
<text x="184.9" y="62.4" transform="rotate(-90 184.9 62.4)">1</text>
<text x="214.2" y="61.2">10</text>
<text x="214.2" y="63.8">11</text>
<text x="220.3" y="62.5">AVDD</text>
<text x="220.3" y="65">DM4</text>
<text x="230.5" y="62.5">OVERCUR2</text>
<text x="234.5" y="65">PGANG</text>
<text x="246" y="61.2">19</text>
<text x="246" y="63.8">18</text>
<text x="214.2" y="66.3">12</text>
<text x="214.2" y="68.8">13</text>
<text x="214.2" y="71.4">14</text>
<text x="220.3" y="67.6">DP4</text>
<text x="220.3" y="70.1">RESET</text>
<text x="235.8" y="70.1">DVDD</text>
<text x="235.8" y="67.6">PSELF</text>
<text x="246" y="71.4">15</text>
<text x="246" y="68.8">16</text>
<text x="246" y="66.3">17</text>
<text x="220.3" y="72.6">TEST/SCL</text>
<text x="237.3" y="72.6">GND</text>
<text x="4.1" y="82.8">B</text>
<text x="27.3" y="80.3">1</text>
<text x="27.3" y="82.8">2</text>
<text x="291.5" y="82.8">B</text>
<text x="27.3" y="95.5">4</text>
<text x="27.3" y="100.6">2</text>
<text x="27.3" y="98.1">3</text>
<text x="27.3" y="103.2">1</text>
<text x="164.5" y="109.5">1</text>
<text x="164.5" y="112.1">2</text>
<text x="169.4" y="110.8">VBUS</text>
<text x="169.4" y="113.3">D-</text>
<text x="217.9" y="109.5">1</text>
<text x="217.9" y="112.1">2</text>
<text x="222.8" y="110.8">VBUS</text>
<text x="222.8" y="113.3">D-</text>
<text x="258.6" y="109.5">1</text>
<text x="258.6" y="112.1">2</text>
<text x="263.5" y="110.8">VBUS</text>
<text x="263.5" y="113.3">D-</text>
<text x="93.3" y="117.1">1</text>
<text x="93.3" y="119.7">2</text>
<text x="98.2" y="118.4">VBUS</text>
<text x="164.5" y="114.6">3</text>
<text x="164.5" y="117.1">4</text>
<text x="169.4" y="115.9">D+</text>
<text x="169.4" y="118.4">GND</text>
<text x="217.9" y="114.6">3</text>
<text x="217.9" y="117.1">4</text>
<text x="222.8" y="115.9">D+</text>
<text x="222.8" y="118.4">GND</text>
<text x="258.6" y="114.6">3</text>
<text x="258.6" y="117.1">4</text>
<text x="263.5" y="115.9">D+</text>
<text x="263.5" y="118.4">GND</text>
<text x="93.3" y="122.2">3</text>
<text x="93.3" y="124.8">4</text>
<text x="98.2" y="120.9">D-</text>
<text x="98.2" y="123.5">D+</text>
<text x="4.1" y="131.1">C</text>
<text x="93.3" y="129.8">5</text>
<text x="98.2" y="126">GND</text>
<text x="98.2" y="131.1">SHLD</text>
<text x="164.5" y="129.8">5</text>
<text x="169.4" y="131.1">VBUS</text>
<text x="217.9" y="129.8">5</text>
<text x="222.8" y="131.1">VBUS</text>
<text x="258.6" y="129.8">5</text>
<text x="263.5" y="131.1">VBUS</text>
<text x="291.5" y="131.1">C</text>
<text x="164.5" y="132.4">6</text>
<text x="164.5" y="134.9">7</text>
<text x="164.5" y="137.5">8</text>
<text x="169.4" y="133.6">D-</text>
<text x="169.4" y="136.2">D+</text>
<text x="217.9" y="132.4">6</text>
<text x="217.9" y="134.9">7</text>
<text x="217.9" y="137.5">8</text>
<text x="222.8" y="133.6">D-</text>
<text x="222.8" y="136.2">D+</text>
<text x="258.6" y="132.4">6</text>
<text x="258.6" y="134.9">7</text>
<text x="258.6" y="137.5">8</text>
<text x="263.5" y="133.6">D-</text>
<text x="263.5" y="136.2">D+</text>
<text x="169.4" y="138.7">GND</text>
<text x="222.8" y="138.7">GND</text>
<text x="263.5" y="138.7">GND</text>
<text x="169.4" y="148.9">SHLD</text>
<text x="222.8" y="148.9">SHLD</text>
<text x="263.5" y="148.9">SHLD</text>
<text x="169.4" y="151.5">SHLD</text>
<text x="169.4" y="154">SHLD</text>
<text x="222.8" y="151.5">SHLD</text>
<text x="222.8" y="154">SHLD</text>
<text x="263.5" y="151.5">SHLD</text>
<text x="263.5" y="154">SHLD</text>
<text x="169.4" y="156.5">SHLD</text>
<text x="222.8" y="156.5">SHLD</text>
<text x="263.5" y="156.5">SHLD</text>
<text x="4" y="179.4">D</text>
<text x="201.9" y="178.1">Title</text>
<text x="291.5" y="179.4">D</text>
<text x="201.9" y="185.8">Size</text>
<text x="214.7" y="185.8">Number</text>
<text x="265.6" y="185.8">Revision</text>
<text x="203.2" y="189.6">A4</text>
<text x="201.9" y="193.4">Date:</text>
<text x="201.9" y="196">File:</text>
<text x="213.4" y="193.4">11/03/2014</text>
<text x="213.4" y="196">D:\GIT\..\USB_Hub.SchDoc</text>
<text x="252.8" y="196">Drawn By:</text>
<text x="252.8" y="193.4">Sheet</text>
<text x="259.9" y="193.4">of</text>
<text x="38.3" y="199.8">1</text>
<text x="111.4" y="199.8">2</text>
<text x="184.6" y="199.8">3</text>
<text x="257.7" y="199.8">4</text>
</g>
<g font-size="2.3" fill="#0e0e0e">
<text x="53.1" y="35.8">ATX1</text>
<text x="218.5" y="35.8">U1</text>
<text x="193" y="44.9">R1</text>
<text x="93.6" y="53.5">SW0</text>
<text x="119.2" y="53.6">U2</text>
<text x="175" y="48.7">C1</text>
<text x="193" y="49.5">680E</text>
<text x="195.4" y="53.6">R2</text>
<text x="175" y="55.9">18pF</text>
<text x="187.4" y="58.4">X1</text>
<text x="119.2" y="63.8">LM1117MP-3.3</text>
<text x="175" y="61.5">C2</text>
<text x="185.4" y="61.2">12MHz</text>
<text x="261.7" y="62.7">R3</text>
<text x="53.1" y="66.3">ATX 20pin connector</text>
<text x="79.6" y="68.8">470E</text>
<text x="79.6" y="66.3">R7</text>
<text x="175" y="68.6">18pF</text>
<text x="188" y="67.8">R4</text>
<text x="22.6" y="76.5">POWER2</text>
<text x="188" y="72.4">10k</text>
<text x="188" y="75.4">R5</text>
<text x="218.5" y="76.5">GL850G_28</text>
<text x="84.2" y="78.7">D1</text>
<text x="84.2" y="81.3">LED1</text>
<text x="108.8" y="81.5">C4</text>
<text x="119" y="81.5">C5</text>
<text x="134.3" y="81.5">C6</text>
<text x="144.4" y="81.5">C7</text>
<text x="185.2" y="81.5">C8</text>
<text x="188" y="80">1k</text>
<text x="196.6" y="81.5">R6</text>
<text x="22.6" y="86.6">Header 2</text>
<text x="108.8" y="84.1">0.1uF</text>
<text x="119" y="84.1">0.1uF</text>
<text x="134.3" y="84.1">0.1uF</text>
<text x="144.4" y="84.1">0.1uF</text>
<text x="185.2" y="84.1">0.1uF</text>
<text x="196.6" y="84.1">2k</text>
<text x="22.6" y="91.7">POWER1</text>
<text x="22.6" y="107">Header 4</text>
<text x="167.6" y="104.4">USB01A</text>
<text x="221" y="104.4">USB23A</text>
<text x="246.2" y="105.6">SW1</text>
<text x="261.7" y="104.4">USBPWRA</text>
<text x="96.4" y="114.6">USBIN</text>
<text x="167.6" y="122.2">440264-2</text>
<text x="167.6" y="124.8">USB01B</text>
<text x="221" y="122.2">440264-2</text>
<text x="221" y="124.8">USB23B</text>
<text x="246.2" y="125.9">SW2</text>
<text x="261.7" y="122.2">440264-2</text>
<text x="261.7" y="124.8">USBPWRB</text>
<text x="96.4" y="134.9">440247-1</text>
<text x="167.6" y="142.6">440264-2</text>
<text x="221" y="142.6">440264-2</text>
<text x="261.7" y="142.6">440264-2</text>
<text x="167.6" y="145.1">USB01C</text>
<text x="221" y="145.1">USB23C</text>
<text x="261.7" y="145.1">USBPWRC</text>
<text x="167.6" y="160.4">440264-2</text>
<text x="221" y="160.4">440264-2</text>
<text x="261.7" y="160.4">440264-2</text>
</g>
<g font-size="2.3" fill="#262626">
<text x="88.9" y="33.2">GND</text>
<text x="36.9" y="39.6">+3.3V</text>
<text x="81.6" y="39.6">+3.3V</text>
<text x="202.3" y="39.6">+3.3V</text>
<text x="254" y="39.6">USB0_P</text>
<text x="36.9" y="42.1">+3.3V</text>
<text x="38.6" y="47.2">+5V</text>
<text x="82" y="47.2">PS_ON</text>
<text x="180.1" y="47.2">GND</text>
<text x="200.2" y="42.1">USB1_N</text>
<text x="200.5" y="44.7">USB1_P</text>
<text x="253.6" y="42.1">USB0_N</text>
<text x="254.7" y="47.2">USB_N</text>
<text x="255.1" y="44.7">USB_P</text>
<text x="38.6" y="52.3">+5V</text>
<text x="80.9" y="49.7">+5V_IN</text>
<text x="102" y="50.4">+5V</text>
<text x="112.3" y="53.6">+5V</text>
<text x="136.9" y="53.6">+3.3V</text>
<text x="162.3" y="52.3">GND</text>
<text x="202.3" y="49.7">+3.3V</text>
<text x="254.6" y="52.3">+5V</text>
<text x="254.6" y="49.7">+3.3V</text>
<text x="81.6" y="59.9">+5V</text>
<text x="84.2" y="54.8">GND</text>
<text x="142.7" y="59.9">+3.3V</text>
<text x="200.2" y="57.4">USB2_N</text>
<text x="200.5" y="59.9">USB2_P</text>
<text x="37.5" y="62.5">+12V</text>
<text x="81.6" y="62.5">+5V</text>
<text x="162.3" y="65">GND</text>
<text x="200.2" y="65">USB3_N</text>
<text x="202.3" y="62.5">+3.3V</text>
<text x="25.3" y="71.4">GND</text>
<text x="94.4" y="71.4">+5V</text>
<text x="176.8" y="70.1">+3.3V</text>
<text x="200.5" y="67.6">USB3_P</text>
<text x="254.6" y="70.1">+3.3V</text>
<text x="254.6" y="67.6">+3.3V 100k</text>
<text x="104.6" y="73.9">+5V</text>
<text x="114.8" y="73.9">+5V</text>
<text x="129.2" y="73.9">+3.3V</text>
<text x="139.4" y="73.9">+3.3V</text>
<text x="168.1" y="77.7">USBS 5V IN</text>
<text x="38.4" y="80.3">+5V_IN</text>
<text x="208.4" y="79">GND</text>
<text x="269.5" y="79">GND</text>
<text x="32.9" y="89.2">GND</text>
<text x="76.2" y="91.7">GND</text>
<text x="93.9" y="91.7">GND</text>
<text x="104.1" y="91.7">GND</text>
<text x="114.3" y="91.7">GND</text>
<text x="129.6" y="91.7">GND</text>
<text x="139.7" y="91.7">GND</text>
<text x="180.5" y="91.7">GND</text>
<text x="193.2" y="94.2">GND</text>
<text x="40.9" y="98.1">GND</text>
<text x="38.4" y="103.2">+5V_IN</text>
<text x="160.6" y="107">+5V</text>
<text x="214" y="107">+5V</text>
<text x="242" y="103.8">+5V</text>
<text x="80.4" y="112.1">USBS 5V IN</text>
<text x="134.5" y="112.1">USB0_N</text>
<text x="151.8" y="113.3">USB0_N</text>
<text x="188" y="112.1">USB2_N</text>
<text x="205.3" y="113.3">USB2_N</text>
<text x="65.8" y="119.7">USB_N</text>
<text x="134.5" y="114.6">USB0_P</text>
<text x="152.2" y="115.9">USB0_P</text>
<text x="188" y="114.6">USB2_P</text>
<text x="205.7" y="115.9">USB2_P</text>
<text x="65.8" y="122.2">USB_P</text>
<text x="81.7" y="120.9">USB_N</text>
<text x="82.1" y="123.5">USB_P</text>
<text x="160.1" y="124.8">GND</text>
<text x="213.5" y="124.8">GND</text>
<text x="242" y="124.1">+5V</text>
<text x="254.2" y="124.8">GND</text>
<text x="160.6" y="127.3">+5V</text>
<text x="214" y="127.3">+5V</text>
<text x="88.9" y="137.5">GND</text>
<text x="109.2" y="137.5">GND</text>
<text x="134.5" y="132.4">USB1_N</text>
<text x="134.5" y="134.9">USB1_P</text>
<text x="151.8" y="133.6">USB1_N</text>
<text x="152.2" y="136.2">USB1_P</text>
<text x="188" y="132.4">USB3_N</text>
<text x="188" y="134.9">USB3_P</text>
<text x="205.3" y="133.6">USB3_N</text>
<text x="205.7" y="136.2">USB3_P</text>
<text x="160.1" y="162.9">GND</text>
<text x="213.5" y="162.9">GND</text>
<text x="254.2" y="162.9">GND</text>
</g>
<g font-size="1.8">
<text x="171.2" y="107.1">Top</text>
<text x="224.6" y="107.1">Top</text>
<text x="265.3" y="107.1">Top</text>
<text x="170.1" y="127.4">Bottom</text>
<text x="223.6" y="127.4">Bottom</text>
<text x="264.3" y="127.4">Bottom</text>
</g>
<g font-size="1.4" fill="#0e0e0e">
<text x="191.4" y="59.2" transform="rotate(-90 191.4 59.2)">18G</text>
<text x="98.9" y="81.8">470uF</text>
<text x="98.9" y="79.2">C3</text>
</g>
</svg>
